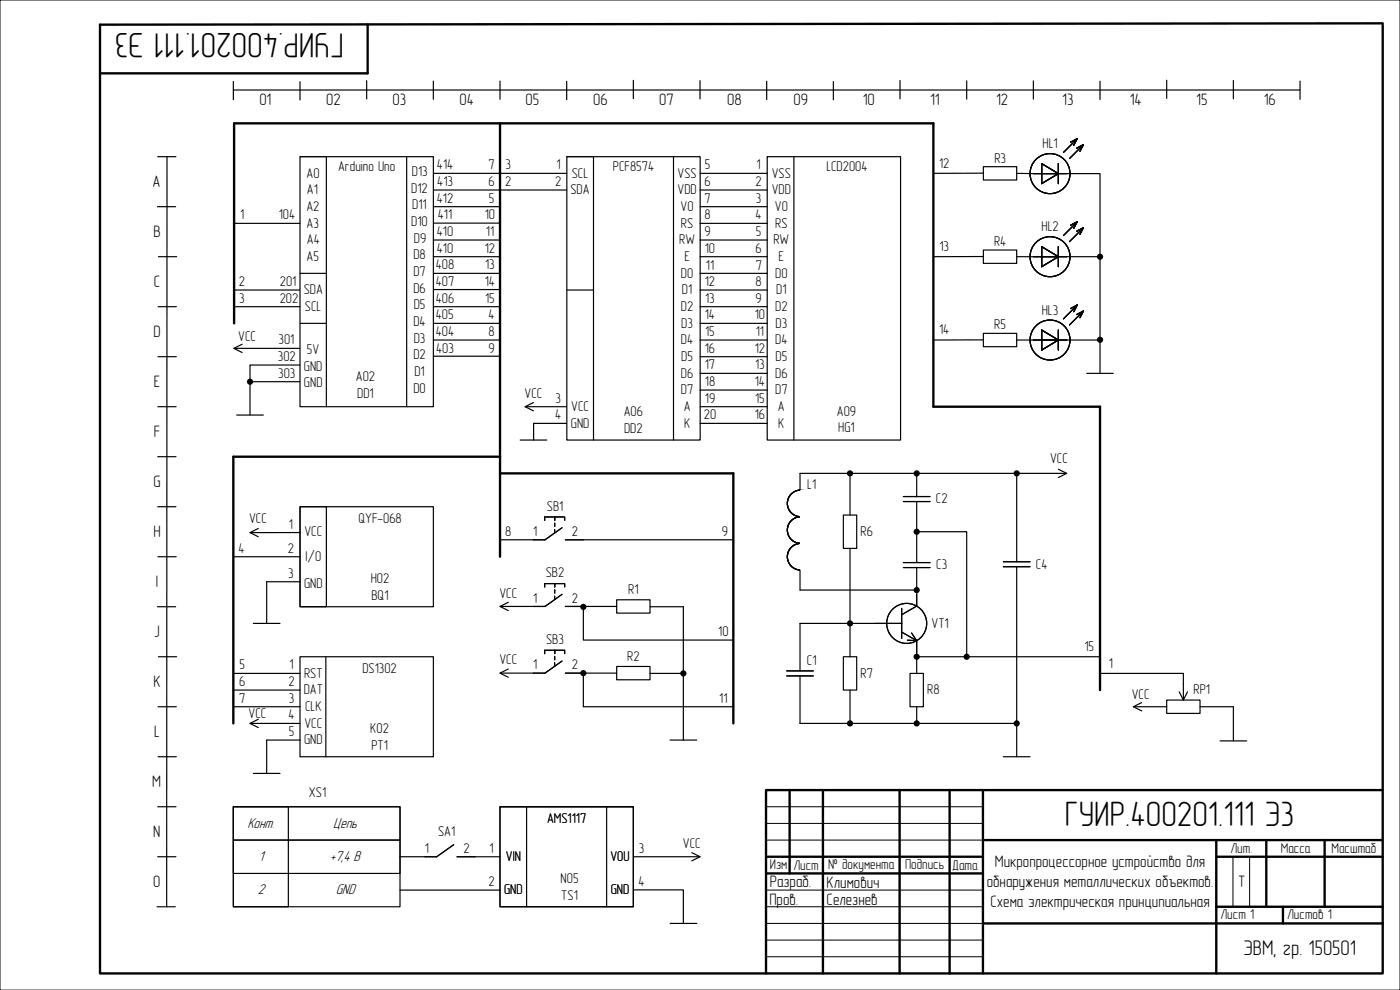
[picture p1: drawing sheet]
<svg xmlns="http://www.w3.org/2000/svg" width="420mm" height="297mm" viewBox="0 0 420 297" stroke-linecap="round" stroke-linejoin="round" font-family="sans-serif">
<path d="M0 0h420v297h-420zM229.9 242h65M229.9 247h65M229.9 252h65M369.9 257v15M374.9 257v15M229.9 267h65M229.9 272h65M229.9 277h65.1M229.9 282h65M229.9 287h65" fill="none" stroke="#000" stroke-width=".3"/>
<g fill="none" stroke="#000" stroke-width=".71">
<path d="M110.3 7.3v14.7h-80.3M414.8 7l-384.8 .4v284.6h384.8v-284.6M70.2 37h209.8v85M150 37v100M236.9 237v25M246.9 237v55M269.9 237v55M284.9 237v55M294.9 237v55M414.8 237h-185v55M229.9 257h65M294.9 252h119.9"/>
<path d="M364.9 252v40M365 257h49.8M379.9 252v20M397.4 252v20M229.9 262h65M295 277h119.8M364.9 272h49.9M384.9 272v5"/>
</g>
<g fill="none" stroke="#000" stroke-width=".35">
<path d="M70 27h320M70 24.4v5.5M90 24.5v5.5M110 24.2v5.5M130 24.3v5.5M150 24.3v5.5M170 24.4v5.5M190 24.1v5.5M210 24.2v5.5M230 24.4v5.5M250 24.5v5.4M270 24.2v5.4"/>
<path d="M290 24.3v5.4M310 24.3v5.4M330 24.4v5.4M350 24.1v5.4M370 24.1v5.5M390 24.3v5.5M47.3 47h5.5M50.1 47l-.1 225M295 50h10v4h-10zM295 51.9l-15 .1M305 52l5 .1M320 52.1h10v24.9"/>
<path d="M47.2 62h5.5M47.5 77h5.5M295 75h10v4h-10zM295 76.9l-15 .1M305 77h5M320 77h10v24.9M47.4 92h5.5M295 100h10v4h-10zM312.5 99l5 3-5 3zM317.5 99v6M323.2 91.5l-2 1.1M323.2 91.5l-1.1 2"/>
<path d="M323.2 91.5l-4.2 4.1M325 93.3l-2 1.1M325 93.3l-1 2M325 93.3l-4.1 4.2M47.4 107h5.5M295 101.9l-15 .1M305 102h25v10M326 112h8M47.3 137h5.5M47.3 152h5.5M253 154.5h4v10h-4zM47.2 182h5.5"/>
<path d="M47.5 197h5.5M47.4 212h5.5M340 212h10M342.5 210.8l-2.5 1.2 2.5 1.2M350 210h10v4h-10zM353.8 207.5l1.2 2.5 1.2-2.5M355 205.2v4.8M360 212h10v10.2M47.4 227h5.5M366 222.2h8M47.3 242h5.5M47.1 272h5.5"/>
<circle cx="315" cy="102" r="6"/>
<circle cx="240.2" cy="167" r="4"/>
</g>
<g fill="#000">
<circle cx="330" cy="77" r=".93"/>
<circle cx="330" cy="101.9" r=".93"/>
</g>
<path d="M240.3 163h4.2v8.2h-4.2z" fill-rule="evenodd" fill="#fff"/>
<path d="M240.3 163h4.2v8.2h-4.2z" fill="none" stroke="#fff" stroke-width=".35"/>
<path d="M240.3 163h4.2v8.2h-4.2z" fill-rule="evenodd" fill="#fff"/>
<path d="M240.3 163h4.2v8.2h-4.2z" fill="none" stroke="#fff" stroke-width=".35"/>
<circle cx="240.2" cy="167" r="4" fill="none" stroke="#000" stroke-width=".35"/>
<path d="M240.3 163h4.2v8.2h-4.2z" fill-rule="evenodd" fill="#fff"/>
<path d="M240.3 163h4.2v8.2h-4.2z" fill="none" stroke="#fff" stroke-width=".35"/>
<circle cx="240.2" cy="159" r="4" fill="none" stroke="#000" stroke-width=".35"/>
<path d="M240.3 155h4.2v8.2h-4.2z" fill-rule="evenodd" fill="#fff"/>
<path d="M240.3 155h4.2v8.2h-4.2z" fill="none" stroke="#fff" stroke-width=".35"/>
<path d="M240.3 155h4.2v8.2h-4.2z" fill-rule="evenodd" fill="#fff"/>
<path d="M240.3 155h4.2v8.2h-4.2z" fill="none" stroke="#fff" stroke-width=".35"/>
<circle cx="240.2" cy="159" r="4" fill="none" stroke="#000" stroke-width=".35"/>
<path d="M240.3 155h4.2v8.2h-4.2z" fill-rule="evenodd" fill="#fff"/>
<path d="M240.3 155h4.2v8.2h-4.2z" fill="none" stroke="#fff" stroke-width=".35"/>
<circle cx="240.2" cy="151" r="4" fill="none" stroke="#000" stroke-width=".35"/>
<path d="M240.3 147h4.2v8.2h-4.2z" fill-rule="evenodd" fill="#fff"/>
<path d="M240.3 147h4.2v8.2h-4.2z" fill="none" stroke="#fff" stroke-width=".35"/>
<path d="M240.3 147h4.2v8.2h-4.2z" fill-rule="evenodd" fill="#fff"/>
<path d="M240.3 147h4.2v8.2h-4.2z" fill="none" stroke="#fff" stroke-width=".35"/>
<circle cx="240.2" cy="151" r="4" fill="none" stroke="#000" stroke-width=".35"/>
<path d="M240.3 147h4.2v8.2h-4.2z" fill-rule="evenodd" fill="#fff"/>
<path d="M240.3 147h4.2v8.2h-4.2z" fill="none" stroke="#fff" stroke-width=".35"/>
<circle cx="240.2" cy="167" r="4" fill="none" stroke="#000" stroke-width=".35"/>
<path d="M240.3 163h4.2v8.2h-4.2z" fill-rule="evenodd" fill="#fff"/>
<path d="M240.3 163h4.2v8.2h-4.2z" fill="none" stroke="#fff" stroke-width=".35"/>
<circle cx="240.2" cy="159" r="4" fill="none" stroke="#000" stroke-width=".35"/>
<path d="M240.3 155h4.2v8.2h-4.2z" fill-rule="evenodd" fill="#fff"/>
<path d="M240.3 155h4.2v8.2h-4.2z" fill="none" stroke="#fff" stroke-width=".35"/>
<circle cx="240.2" cy="151" r="4" fill="none" stroke="#000" stroke-width=".35"/>
<path d="M240.3 147h4.2v8.2h-4.2z" fill-rule="evenodd" fill="#fff"/>
<path d="M240.3 147h4.2v8.2h-4.2z" fill="none" stroke="#fff" stroke-width=".35"/>
<path d="M130 57h20M130 52h20M130 72h20M130 66.9h20M130 62h20M130 92h20M130 86.9h20M130 82h20" fill="none" stroke="#000" stroke-width=".35"/>
<path d="M170 47h40v85h-40z" fill-rule="evenodd" fill="#fff"/>
<path d="M170 47h40v85h-40z" fill="none" stroke="#000" stroke-width=".35"/>
<path d="M230.2 47h40v85h-40z" fill-rule="evenodd" fill="#fff"/>
<g fill="none" stroke="#000" stroke-width=".35">
<path d="M210 52h20.2M210 57h20.2M230.2 47h40v85h-40zM210 62h20.2M210 67h20.2M210 72h20.2M210 77h20.2M210 82h20.2M210 87h20.2M210 92h20.2M210 97h20.2M210 102h20.2"/>
<path d="M210 107h20.2M210 112h20.2M210 117h20.2M169.9 127h-9.8v5M210 122h20.2M210 127h20.2M201 222h8M70 242h50v30h-50zM70 242h16.5v30h-16.5zM70 242h50v10h-50zM70 252h50v10h-50zM150 242h40v30h-40z"/>
<path d="M190 257h20M207.5 255.8l2.5 1.2-2.5 1.2M120 267h30M190 266.9h15v10.1"/>
</g>
<path d="M150 137v30" fill="none" stroke="#000" stroke-width=".71"/>
<path d="M90 47h40v75h-40z" fill-rule="evenodd" fill="#fff"/>
<g fill="none" stroke="#000" stroke-width=".35">
<path d="M90 47h40v75h-40zM97.9 47v75M122 47v75M150 57h20M150.3 52h19.7M178 47v85M202 47v85M238.2 47v85M310 52.1h10M312.5 49.1l5 3-5 3zM317.5 49.1v6M323.2 41.6l-2 1"/>
<path d="M323.2 41.6l-1.1 2M323.2 41.6l-4.2 4.1M325 43.4l-2 1M325 43.4l-1 2M325 43.4l-4.1 4.2M70 67h20M130 77h20M310 77h10M312.5 74l5 3-5 3zM317.5 74v6M323.2 66.5l-2 1.1M323.2 66.5l-1.1 2"/>
<path d="M323.2 66.5l-4.2 4.2M325 68.3l-2 1.1M325 68.3l-1 2M325 68.3l-4.1 4.2M70.2 87h19.7M70.2 92h19.7M90 82h7.8M90.1 97h7.8M130 97h20M170 87h8M70.1 104.5h19.8M72.6 103.3l-2.5 1.2 2.5 1.2"/>
<path d="M75 114.5h14.9M75 114.5v10M89.9 109.5h-14.9v5M130 106.9h20M130 102h20M47.3 122h5.5M71 124.5h8M156 132h8M157.5 122h12.4M160 120.8l-2.5 1.2 2.5 1.2M77.5 158.5l-2.5 1.3 2.5 1.2M90 152h40v30h-40z"/>
<path d="M90 152h7.9v30h-7.9zM90 159.7l-15 .1M166.4 158.8v1.1M166.4 155.1v1M166.4 156.9v1M168.6 158.3l-5.1 3.6h-13.5M169.4 156.1v-1h-6v1M255 142v12.5M271 148.9h8M271 150.4h8M275 159.5h15v37.5M275 142v7"/>
<path d="M275 150.4v18.4M305 142v26.5M317.5 140.8l2.5 1.2-2.5 1.2M320 142h-80v5M47.4 167h5.4M70 167h20M90 174.5h-10v12.5M166.4 178.8v1.1M166.4 175.1v1M166.4 176.9v1M168.6 178.3l-5.1 3.6h-13.5M169.4 176.1v-1h-6v1"/>
<path d="M185 179.9h10v4h-10zM220 161.9h-50.4M240 171v6h35M255 164.5v32.5M271 168.8h8M271 170.3h8M275 170.3v11.5l-4.5 2.6M301 168.5h8M301 170h8M305 170v57M76 187h8M90 197h40v30h-40z"/>
<path d="M97.8 197v30M152.5 180.7l-2.5 1.2 2.5 1.3M166.4 198.8v1.1M166.4 195.1v1M166.4 196.9v1M168.6 198.3l-5.1 3.6h-13.5M169.4 196.1v-1h-6v1M169.6 181.9h15.4M175 182.1v9.9h45M185 199.9h10v4h-10zM195 182h10v40M253 197h4v10h-4z"/>
<path d="M270.5 187h-30.5v14.2M270.5 189.6l4.5 2.6v9.8M270.5 182.5v9M273.5 189.9l1.5 2.3-2.8-.2M275 197h55M70 212h20M70 202h20M70 207h20M75 217h15M77.5 215.8l-2.5 1.2 2.5 1.2M152.5 200.7l-2.5 1.2 2.5 1.3M169.6 201.9h15.4"/>
<path d="M175 201.9v10.1h45M195 202h10M236 201.2h8M236 202.7h8M240 202.7v14.3h65M255 207v10M273 202h4v10h-4zM275 212v5M330 202h25v3.2M76 232h8M90 222h-10v10M301 227h8"/>
<path d="M47.3 257h5.5M136.1 253.4l-5.1 3.6h-11M137.1 257h12.9M150 242h40M158 242v30M182 242v30M201 277h8"/>
<circle cx="315" cy="52.1" r="6"/>
<circle cx="315" cy="77" r="6"/>
<circle cx="272" cy="187" r="6"/>
</g>
<g fill="#000">
<circle cx="75" cy="114.5" r=".93"/>
<circle cx="255" cy="142" r=".93"/>
<circle cx="275" cy="159.5" r=".93"/>
<circle cx="275" cy="142" r=".93"/>
<circle cx="305" cy="142" r=".93"/>
<circle cx="275" cy="177" r=".93"/>
<circle cx="175" cy="182.1" r=".93"/>
<circle cx="255" cy="187" r=".93"/>
<circle cx="275" cy="197" r=".93"/>
<circle cx="290" cy="197" r=".93"/>
<circle cx="175" cy="201.9" r=".93"/>
<circle cx="205" cy="202" r=".93"/>
<circle cx="255" cy="217" r=".93"/>
<circle cx="275" cy="217" r=".93"/>
<circle cx="305" cy="217" r=".93"/>
</g>
<path d="M70.2 37v60M150 137h-80v80M280 122h50v85M150 142h70v75" fill="none" stroke="#000" stroke-width=".71"/>
<path d="M90 47h7.9M170 47h8" fill="none" stroke="#000" stroke-width=".3"/>
<g font-size="10.6">
<text x="103.1" y="9.8" transform="rotate(-180 103.1 9.8)">ГУИР.400201.111 Э3</text>
<text x="319.5" y="247.7">ГУИР.400201.111 Э3</text>
</g>
<text font-size="6.3" x="373" y="286.4">ЭВМ, гр. 150501</text>
<g font-size="5">
<text x="77.8" y="31.5">01</text>
<text x="97.8" y="31.5">02</text>
<text x="117.8" y="31.5">03</text>
<text x="137.8" y="31.5">04</text>
<text x="157.7" y="31.5">05</text>
<text x="177.9" y="31.5">06</text>
<text x="197.7" y="31.5">07</text>
<text x="218.1" y="31.5">08</text>
<text x="238.1" y="31.5">09</text>
<text x="258.8" y="31.5">10</text>
<text x="279" y="31.5">11</text>
<text x="298.8" y="31.5">12</text>
<text x="318.7" y="31.5">13</text>
<text x="338.9" y="31.5">14</text>
<text x="358.9" y="31.5">15</text>
<text x="379.1" y="31.5">16</text>
<text x="45.8" y="56">A</text>
<text x="46" y="71">B</text>
<text x="46.1" y="86">C</text>
<text x="46" y="101">D</text>
<text x="46.1" y="116">E</text>
<text x="46.1" y="131">F</text>
<text x="46" y="146">G</text>
<text x="46" y="161">H</text>
<text x="46.7" y="176">I</text>
<text x="46.3" y="191">J</text>
<text x="46" y="206">K</text>
<text x="46.3" y="221">L</text>
<text x="45.7" y="236">M</text>
<text x="45.9" y="251">N</text>
<text x="298.4" y="260.1">Микропроцессорное устройство для</text>
<text x="45.9" y="266">O</text>
<text x="231" y="266.2">Разраб.</text>
<text x="248" y="266.4">Климович</text>
<text x="296" y="266">обнаружения металлических объектов.</text>
<text x="371.5" y="266">Т</text>
<text x="230.8" y="271.4">Пров.</text>
<text x="248" y="271.5">Селезнев</text>
<text x="297.1" y="271.9">Схема электрическая принципиальная</text>
</g>
<g font-size="4.5">
<text x="74.2" y="248.3">Конт.</text>
<text x="100" y="248.3">Цепь</text>
<text x="77.6" y="258.3">1</text>
<text x="99.1" y="258.3">+7,4 В</text>
<text x="77.3" y="268.3">2</text>
<text x="100.7" y="268.3">GND</text>
</g>
<g font-size="4.2">
<text x="312.8" y="44.3">HL1</text>
<text x="92" y="53.3">A0</text>
<text x="101.4" y="51.2">Arduino Uno</text>
<text x="123.6" y="52.8">D13</text>
<text x="131" y="50.8">414</text>
<text x="146.6" y="50.8">7</text>
<text x="151.7" y="50.8">3</text>
<text x="166.9" y="50.8">1</text>
<text x="171.5" y="53.3">SCL</text>
<text x="183.9" y="51.2">PCF8574</text>
<text x="203.2" y="53.3">VSS</text>
<text x="211.4" y="50.8">5</text>
<text x="227" y="50.8">1</text>
<text x="231.5" y="53.3">VSS</text>
<text x="247.9" y="51.2">LCD2004</text>
<text x="281.7" y="50.3">12</text>
<text x="298.3" y="48.8">R3</text>
<text x="92.1" y="58.3">A1</text>
<text x="123.4" y="57.8">D12</text>
<text x="131.2" y="55.8">413</text>
<text x="146.6" y="55.8">6</text>
<text x="151.6" y="55.8">2</text>
<text x="166.6" y="55.8">2</text>
<text x="171.1" y="58.3">SDA</text>
<text x="203.2" y="58.3">VDD</text>
<text x="211.4" y="55.8">6</text>
<text x="226.7" y="55.8">2</text>
<text x="231.5" y="58.3">VDD</text>
<text x="72" y="65.8">1</text>
<text x="83.6" y="65.8">104</text>
<text x="91.9" y="63.3">A2</text>
<text x="123.7" y="62.8">D11</text>
<text x="131" y="60.8">412</text>
<text x="131.3" y="65.7">411</text>
<text x="145.5" y="65.7">10</text>
<text x="146.7" y="60.8">5</text>
<text x="204.2" y="63.3">V0</text>
<text x="211.3" y="65.8">8</text>
<text x="211.4" y="60.8">7</text>
<text x="226.7" y="65.8">4</text>
<text x="226.8" y="60.8">3</text>
<text x="232.4" y="63.3">V0</text>
<text x="92" y="68.3">A3</text>
<text x="123.4" y="67.8">D10</text>
<text x="131" y="70.8">410</text>
<text x="145.8" y="70.8">11</text>
<text x="204.3" y="68.3">RS</text>
<text x="211.3" y="70.6">9</text>
<text x="226.8" y="70.8">5</text>
<text x="232.5" y="68.3">RS</text>
<text x="312.5" y="69.3">HL2</text>
<text x="92" y="73.3">A4</text>
<text x="124" y="77.8">D8</text>
<text x="124.2" y="72.8">D9</text>
<text x="131" y="75.8">410</text>
<text x="145.5" y="75.8">12</text>
<text x="203.8" y="73.3">RW</text>
<text x="211.5" y="75.8">10</text>
<text x="226.7" y="75.8">6</text>
<text x="232" y="73.3">RW</text>
<text x="281.8" y="75.3">13</text>
<text x="298.2" y="73.8">R4</text>
<text x="92" y="78.3">A5</text>
<text x="124" y="82.8">D7</text>
<text x="130.7" y="80.8">408</text>
<text x="145.6" y="80.8">13</text>
<text x="204.3" y="83.3">D0</text>
<text x="205.3" y="78.3">E</text>
<text x="211.8" y="80.9">11</text>
<text x="226.7" y="80.9">7</text>
<text x="232.5" y="83.3">D0</text>
<text x="233.6" y="78.3">E</text>
<text x="71.7" y="85.8">2</text>
<text x="83.9" y="85.8">201</text>
<text x="91.1" y="88.3">SDA</text>
<text x="124" y="87.8">D6</text>
<text x="130.7" y="85.8">407</text>
<text x="145.5" y="85.8">14</text>
<text x="204.6" y="88.3">D1</text>
<text x="211.5" y="85.8">12</text>
<text x="226.7" y="85.8">8</text>
<text x="232.9" y="88.3">D1</text>
<text x="71.8" y="90.8">3</text>
<text x="83.9" y="90.8">202</text>
<text x="91.5" y="93.3">SCL</text>
<text x="124.1" y="92.8">D5</text>
<text x="130.7" y="90.8">406</text>
<text x="130.7" y="95.8">405</text>
<text x="145.6" y="90.8">15</text>
<text x="146.6" y="95.8">4</text>
<text x="204.3" y="93.3">D2</text>
<text x="211.5" y="95.8">14</text>
<text x="211.6" y="90.8">13</text>
<text x="226.4" y="95.8">10</text>
<text x="226.7" y="90.8">9</text>
<text x="232.5" y="93.3">D2</text>
<text x="312.5" y="94.5">HL3</text>
<text x="124" y="97.8">D4</text>
<text x="130.7" y="100.8">404</text>
<text x="146.6" y="100.8">8</text>
<text x="204.4" y="98.3">D3</text>
<text x="211.6" y="100.8">15</text>
<text x="226.7" y="100.8">11</text>
<text x="232.6" y="98.3">D3</text>
<text x="281.7" y="100.3">14</text>
<text x="298.3" y="98.8">R5</text>
<text x="71.4" y="102.3">VCC</text>
<text x="83.5" y="103.3">301</text>
<text x="92.1" y="106.2">5V</text>
<text x="124" y="107.8">D2</text>
<text x="124.1" y="102.8">D3</text>
<text x="130.8" y="105.8">403</text>
<text x="146.6" y="105.8">9</text>
<text x="204.3" y="103.3">D4</text>
<text x="211.5" y="105.8">16</text>
<text x="226.4" y="105.8">12</text>
<text x="232.5" y="103.3">D4</text>
<text x="83.3" y="108.3">302</text>
<text x="83.4" y="113.3">303</text>
<text x="91.2" y="111.2">GND</text>
<text x="124.3" y="112.8">D1</text>
<text x="204.3" y="113.3">D6</text>
<text x="204.4" y="108.3">D5</text>
<text x="211.5" y="110.8">17</text>
<text x="226.5" y="110.8">13</text>
<text x="232.5" y="113.3">D6</text>
<text x="232.6" y="108.3">D5</text>
<text x="91.2" y="116.2">GND</text>
<text x="106.7" y="114.4">A02</text>
<text x="107.1" y="119.5">DD1</text>
<text x="124" y="117.8">D0</text>
<text x="157.3" y="119.3">VCC</text>
<text x="204.3" y="118.3">D7</text>
<text x="211.5" y="115.8">18</text>
<text x="226.5" y="115.8">14</text>
<text x="232.5" y="118.3">D7</text>
<text x="166.6" y="125.8">4</text>
<text x="166.7" y="120.8">3</text>
<text x="171.3" y="123.3">VCC</text>
<text x="187.1" y="124.9">A06</text>
<text x="205.1" y="123.3">A</text>
<text x="211.1" y="125.8">20</text>
<text x="211.5" y="120.8">19</text>
<text x="226.4" y="125.8">16</text>
<text x="226.6" y="120.8">15</text>
<text x="233.4" y="123.3">A</text>
<text x="251.1" y="124.7">A09</text>
<text x="171.2" y="128.3">GND</text>
<text x="187.2" y="130">DD2</text>
<text x="205.2" y="128.3">K</text>
<text x="233.5" y="128.3">K</text>
<text x="251.5" y="129.7">HG1</text>
<text x="315" y="138.8">VCC</text>
<text x="242.2" y="146.8">L1</text>
<text x="164" y="153.3">SB1</text>
<text x="280.8" y="151">C2</text>
<text x="74.7" y="156.8">VCC</text>
<text x="86.6" y="158.8">1</text>
<text x="91.3" y="160.8">VCC</text>
<text x="107.5" y="156.8">QYF-068</text>
<text x="151.6" y="160.8">8</text>
<text x="159.9" y="160.7">1</text>
<text x="171.6" y="160.7">2</text>
<text x="216.6" y="160.8">9</text>
<text x="258.2" y="160.8">R6</text>
<text x="71.6" y="165.8">4</text>
<text x="86.4" y="165.8">2</text>
<text x="86.5" y="173.3">3</text>
<text x="91.6" y="168.3">I/O</text>
<text x="163.7" y="173.2">SB2</text>
<text x="280.9" y="170.8">C3</text>
<text x="310.8" y="170.8">C4</text>
<text x="91.2" y="176.3">GND</text>
<text x="111.2" y="174.8">H02</text>
<text x="111.4" y="179.8">BQ1</text>
<text x="149.8" y="179.3">VCC</text>
<text x="188.5" y="178.2">R1</text>
<text x="159.9" y="180.8">1</text>
<text x="171.6" y="180.8">2</text>
<text x="215.5" y="190.8">10</text>
<text x="279.4" y="188.3">VT1</text>
<text x="163.8" y="193.2">SB3</text>
<text x="325.3" y="195.3">15</text>
<text x="71.8" y="200.8">5</text>
<text x="86.9" y="200.8">1</text>
<text x="91.2" y="203.3">RST</text>
<text x="108.7" y="201.8">DS1302</text>
<text x="149.8" y="199.3">VCC</text>
<text x="159.9" y="200.8">1</text>
<text x="171.6" y="200.8">2</text>
<text x="188.2" y="198.2">R2</text>
<text x="242.1" y="199.6">C1</text>
<text x="258.2" y="203.3">R7</text>
<text x="332.7" y="200.3">1</text>
<text x="71.7" y="205.8">6</text>
<text x="86.6" y="205.8">2</text>
<text x="91.1" y="208.3">DAT</text>
<text x="278.2" y="208.3">R8</text>
<text x="339.5" y="209.8">VCC</text>
<text x="358.1" y="208.3">RP1</text>
<text x="71.7" y="210.8">7</text>
<text x="74.6" y="215.3">VCC</text>
<text x="86.6" y="215.8">4</text>
<text x="86.7" y="210.8">3</text>
<text x="91.5" y="213.3">CLK</text>
<text x="215.8" y="210.8">11</text>
<text x="86.7" y="220.8">5</text>
<text x="91.3" y="218.3">VCC</text>
<text x="111.1" y="219.8">K02</text>
<text x="91.2" y="223.3">GND</text>
<text x="111.4" y="224.8">PT1</text>
<text x="92.7" y="239">XS1</text>
<text x="131.4" y="250.8">SA1</text>
<text x="164.1" y="246.8">AMS1117</text>
<text x="127.4" y="255.8">1</text>
<text x="139.1" y="255.8">2</text>
<text x="146.9" y="255.8">1</text>
<text x="191.7" y="255.8">3</text>
<text x="204.8" y="254.3">VCC</text>
<text x="369.1" y="255.8">Лит.</text>
<text x="384.2" y="255.8">Масса</text>
<text x="399.4" y="255.8">Масштаб</text>
<text x="151.7" y="258.3">VIN</text>
<text x="183.1" y="258.3">VOU</text>
<text x="230.9" y="260.8">Изм</text>
<text x="238" y="260.9">Лист</text>
<text x="248.5" y="260.8">№ документа</text>
<text x="271.5" y="260.8">Подпись</text>
<text x="285.6" y="260.9">Дата</text>
<text x="146.6" y="265.8">2</text>
<text x="151.2" y="268.3">GND</text>
<text x="168.2" y="264.8">N05</text>
<text x="168.4" y="269.8">TS1</text>
<text x="183.2" y="268.3">GND</text>
<text x="191.6" y="265.8">4</text>
<text x="366.1" y="275.8">Лист 1</text>
<text x="386.1" y="275.8">Листов 1</text>
</g>
</svg>
